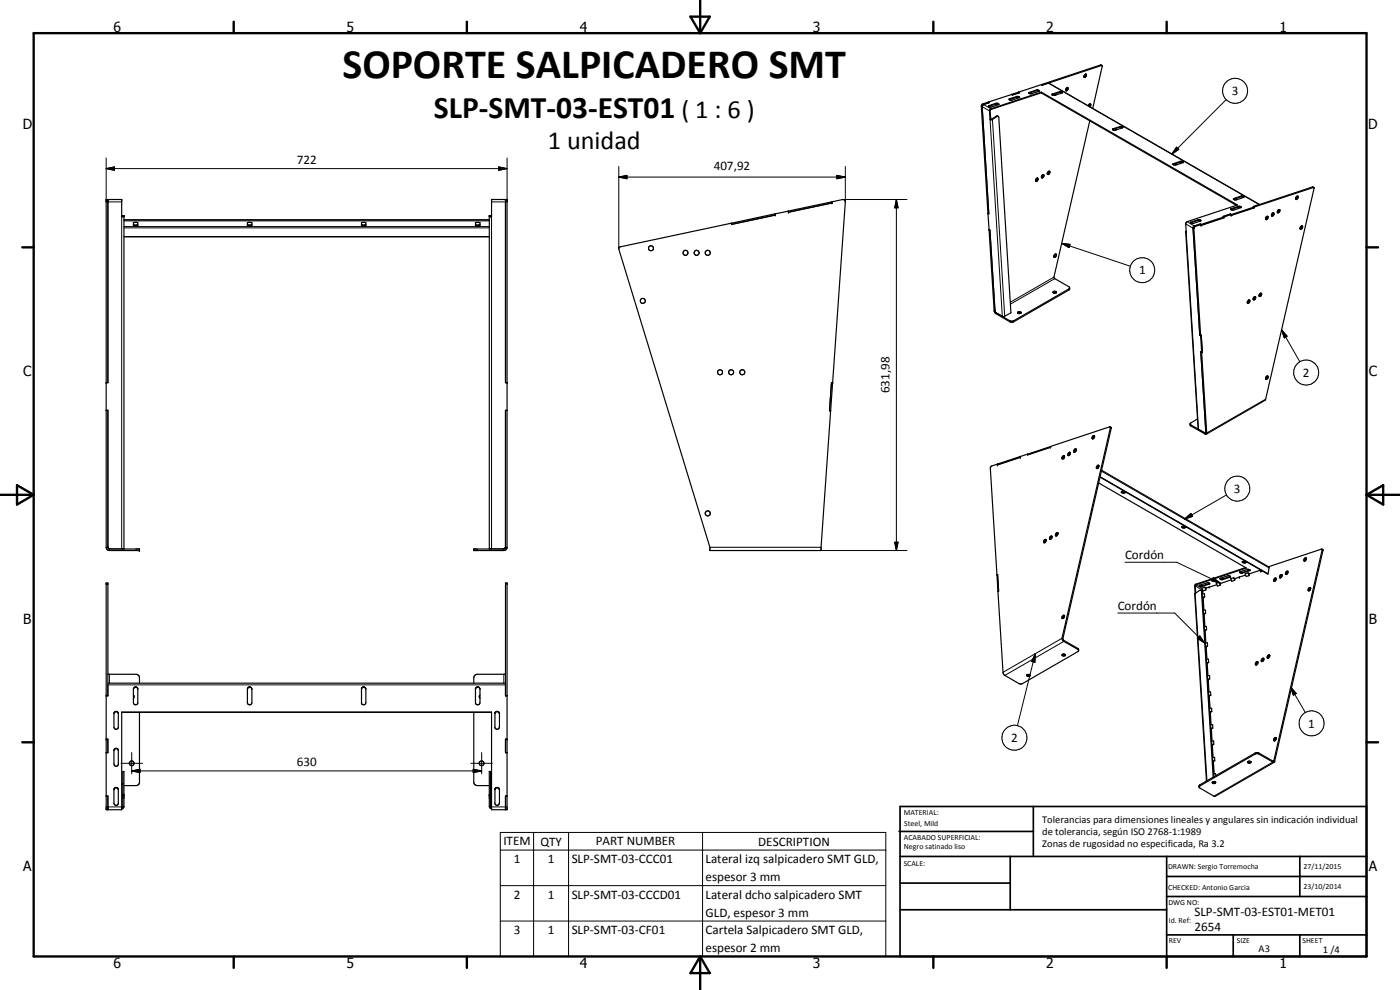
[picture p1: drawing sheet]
<svg xmlns="http://www.w3.org/2000/svg" width="420mm" height="297mm" viewBox="0 0 420 297" stroke-linecap="round" stroke-linejoin="round" font-family="sans-serif">
<g fill="none" stroke="#000" stroke-width=".35">
<path d="M330.7 19.6l-17.8 5.9M330.7 19.6l.1 .2-2.9 12.7M330.7 19.7l-.3-.2-24.7 8.1M296.7 30.6l.2 .2-1.8 .6-.3 .6 1.9 32.1-.2-.1M296.7 30.6l-1.9 .6-.3 .5 2 32.3M296.7 31.7l2.2-.7h.6l.3 .3-2.3 .8-.8-.1zM297.1 35.9h.7l1.6-1 .4 .3 3.6 58.7-2.3 1.1-2.2-1.2M297.3 35.7l-.2 .2M299.6 34.9l-.5-.1-1.5 1-.3-.1M299.7 31.4l-.5-.2-2.5 .8M302.8 29.8l2.5-.9 .7 .3-2.4 .9zM303.6 28.3l.2 .2"/>
<path d="M303.6 28.3v.1M303.6 28.4l.2 .1M303.6 28.4l-6.9 2.2M305.7 27.6l.3 .2-2.2 .7M305.7 27.6l-2.1 .7M305.9 29.3l-.6-.2-2.4 .8M308.7 27.8l2.5-.8 .7 .2-.2 .2-2.3 .8zM311.8 27.4l-.7-.2-2.3 .7M312.5 27.9l-15.2 5v2.8M312.5 27.9l58.6 33.7M312.5 27.6l58.9 33.9-15.1 5-.5 .6 .2 2.7-.1-.2M312.5 27.6l-15.2 5.1-.3 .6 .1 2.6"/>
<path d="M312.5 27.6v.3M312.6 25.4l.3 .1M312.9 25.5l1.9-.6 63.2 36.4M315.8 28.2l2.2-.7 .8 .2-2.2 .9h-.7zM316.4 28.2l.5 .3M316.6 28.4l-.3 .2M316.8 28.4v.2M318.8 27.9l-.7-.2-2.3 .7M320.3 26.2l-.1 .6-.4 .3M320.3 26.2l-.4 .5-.1 .4M320.3 26.2h.1a.61 .61 0 0 1 .1 .7 .61 .61 0 0 1-.6 .3l-.1-.1M325.8 22.2l-.1 .6-.4 .3"/>
<path d="M325.8 22.2l-.4 .4-.1 .5M325.8 22.2a.5 .5 0 0 1 .2 .7 .5 .5 0 0 1-.7 .2M327.1 36.2l-10.8 46.9 .3 .5 4.2 2.5 .2 .7-17 9.8h-.7l-4.4-2.5-.4-.4-.1-.5M327.1 31.2l-.3 .7M327.1 31.2l-.5 .5M327.1 31.2a.47 .47 0 0 1 .3 .4 .47 .47 0 0 1-.3 .4M334.5 38.7l.6 .2M336.9 38.4l-.8-.3-2.2 .8M337 38.3l-2.4 .8-.6-.2M337 38.3v-.2l-.7-.2-2.3 .8v.2M32.4 59.9v54.9h-.5M151.7 59.9v54.9h.5"/>
<path d="M310.9 53.7l.5-.3a.61 .61 0 0 1 0 .7 .61 .61 0 0 1-.6 .3zM311.3 53.4l-.2 .6-.3 .3M313 52.4a.49 .49 0 0 1 .2 .7 .49 .49 0 0 1-.7 .2M313 52.4l-.3 .3-.2 .6M313 52.4v.4l-.5 .5M314.6 51.5l.3-.1a.55 .55 0 0 1 .1 .6 .55 .55 0 0 1-.7 .2zM314.8 51.4l-.1 .6-.4 .2M352.7 49.1l.5 .3M355.1 48.8l-.7-.2-2.3 .8M355.1 48.8l-2.2 .7-.8-.1M355.1 48.8l-.1-.4h-.7l-2.1 .7-.1 .3M370.2 59.6l2.4-.8 .7 .3-2.3 .9-.8-.1z"/>
<path d="M370.3 59.8h-.1M370.9 59.6l.4 .3M373.2 59.2h.1M373.2 59.2l-.8-.1-2.1 .7M389.2 58.9l.3-.1a.61 .61 0 0 1 0 .7 .61 .61 0 0 1-.6 .3v-.5zM389.3 58.8l-.1 .6-.3 .3M394.3 56.3l-17.8 5.8M36.5 64.9l.7-.2v100M37.2 64.9h-.7v-5h-4.6v104.3M37.2 71h109.6M37.2 66.3h109.6M37.2 65.9h109.6"/>
<path d="M40 66.8h1.3v1h-1.2zM40 67.4l.6 .2 .7-.2M40 67.7l.1 .1M74.2 66.8h1.4v.9l-1.2 .1zM74.2 67.4l.6 .2 .8-.2M74.2 67.7l.1 .1M108.5 66.8h1.3v1h-1.3zM109.8 67.4l-.5 .2-.8-.2M109.8 67.7v.1M142.7 66.8h1.3v.9l-1.3 .1zM144 67.4l-.5 .2-.8-.2M146.8 64.9h.7v-5h4.7v104.5l-.4 .6-.6 .2h-9v-.5h9"/>
<path d="M147.5 64.9l-.7-.2v100M219.5 67l-33.4 7.1-.4 .3 27.4 89.8v1h33.3l2.9-42.1M219.5 67l.1 .3M219.6 67.3h.1M232.5 64.2l.1 .3M232.5 64.2l-13 2.8M232.5 64.2h.1M232.6 64.2v.4M232.6 64.6l-13 2.7M236.5 63.4l.1 .3M236.5 63.4l-3.9 .8M236.6 63.3v.4"/>
<path d="M236.6 63.3l-.1 .1M249.6 60.6l.1 .3-13.1 2.8M249.6 60.6l-13 2.7M249.6 60.6h.1M249.6 60.6l3.3-.7 .6 .2 .2 .5-3.8 54.2M249.6 60.6l.1 .3M296.5 64l.3 4.9M296.8 68.9l.3 .1 1.5 24.3-.2-.1M296.8 68.9l1.6 24.3M316.8 76.2l-.2 .6-.3 .3M316.8 76.2l-.5 .4v.5M316.8 76.2a.51 .51 0 0 1 .1 .7 .51 .51 0 0 1-.6 .2"/>
<path d="M355.8 69.6l3.8 59.1 2.1 1.3M356 69.3l-.1 .3M357.3 66.7l2.4-.8 .7 .3-2.3 .9-.8-.2zM357.3 66.8h.1M360.3 66.3l-.6-.2-2.3 .7M360.5 67.4l-.3-.2-1.9 .7-.3 .4 2.1 32.3M360.5 67.4l-1.9 .6-.3 .6 2 32.1M367.3 65.3h.1M367.4 65.3l-6.9 2.3v-.2M367.4 65.1v.2M367.4 65.1l-6.9 2.3M369.3 64.2l-2.2 .7 .3 .2"/>
<path d="M369.3 64.2l.2 .2M369.3 64.2v.1M369.4 62.7l2.3-.8 .8 .2-2.3 .9h-.6zM369.4 62.9h.1M369.5 64.4l-2.1 .7M372.4 62.3l-.6-.2-2.3 .8M376.2 62l.2 .1M376.2 62l17.7-5.9 .5 .2-14.6 63.7-17.8 10.3M376.2 62l.3 .1M376.4 62.3l-6.9 2.3v-.2M376.4 62.4l-6.9 2.2v-.2M376.4 62.3v.1"/>
<path d="M376.4 62.1v.2M376.4 62.1l-6.9 2.3M376.5 62.1l-.1 .3M377.9 61.4l-1.7 .6M380.3 64.9a.49 .49 0 0 1 .2 .7 .49 .49 0 0 1-.7 .1M380.3 64.9v.4l-.5 .4M380.3 64.9l-.4 .4-.1 .4M382.1 63.9a.49 .49 0 0 1 .1 .7 .49 .49 0 0 1-.6 .1M382.1 63.9l-.1 .4-.4 .4M382.1 63.9l-.4 .2-.1 .6M383.9 62.9a.49 .49 0 0 1 .1 .6 .49 .49 0 0 1-.6 .2M383.9 62.9l-.5 .8"/>
<path d="M383.9 62.9l-.5 .3v.5M390.3 68l.5-.2a.61 .61 0 0 1 0 .6 .61 .61 0 0 1-.6 .3zM390.6 67.8l-.1 .6-.3 .2M298.6 93.3l.3 .5M298.6 93.4l.3 .4M305.5 93.6h.8a.38 .38 0 0 1 0 .5 .38 .38 0 0 1-.6 0l-.2-.2zM305.5 94l.3-.2 .6 .2M316 87.6l.5-.2 .5 .1a.49 .49 0 0 1-.4 .5 .49 .49 0 0 1-.6-.4zM316.1 87.8l.4-.1 .5 .1M321 86.5l-16.8 9.8h-1.1l-4.2-2.5M374.8 90l.3 .2-.2 .6-.3 .2-.3-.1M374.8 90l-.4 .4-.1 .5"/>
<path d="M374.8 90v.5l-.5 .3M376.6 89l-.1 .6-.4 .2M376.6 89l-.5 .8M376.6 89a.49 .49 0 0 1 .2 .7 .49 .49 0 0 1-.7 .1M378.4 88a.49 .49 0 0 1 .1 .7 .49 .49 0 0 1-.6 .1M378.4 88l-.5 .4v.4M378.4 88l-.2 .6-.3 .2M249.5 114.8l-.5 8.3h.3M249.5 114.8h.4M249.5 114.8h.1M249.9 114.8l-.6 8.3M360.1 100.6l.2 .1"/>
<path d="M360.3 100.7l.2-.1 .3 4.9-.2 .1M360.3 100.7l.3 4.9M360.6 105.6l-.2-.1 1.5 24.3M360.6 105.7l1.6 24.2M380.3 112.8l-.1 .6-.4 .3M380.3 112.8l-.3 .3-.2 .6M380.3 112.8h.1a.61 .61 0 0 1 .1 .7 .61 .61 0 0 1-.6 .3l-.1-.1M31.9 123.1h.5v41.1l.4 .5M152.2 123.1h-.5v41.1M249.3 123.1h.1M299.4 139.2l-1.9 .7-.3 .5 2 32.2M306.2 137.2l-6.9 2.3 .1-.3"/>
<path d="M306.3 136.9l-.1 .3M306.3 136.9l-6.9 2.3M308.4 136.3v.2M308.4 136.3h.1M308.4 136.3l-2.1 .6M308.4 136.3v.1M315.3 134l-6.9 2.5M315.3 133.9v.3M319 137.5v.2M319.3 136.9l.2 .1M319.4 137.4l-.4 .1M319.4 136.9l.1 .3"/>
<path d="M319.4 136.9l-.4 .6M319.5 136.9l-.2-.2a.55 .55 0 0 0-.6 .4 .55 .55 0 0 0 .3 .6M319.5 137.2h-.4M319.5 137.2l-.5 .5M321.2 135.8l-.4 .5-.1 .4M321.2 135.8a.48 .48 0 0 0-.6 .2 .48 .48 0 0 0 .1 .7M321.2 135.8l-.1 .6-.4 .3M323 134.8l-.1 .6-.4 .3M323 134.8a.5 .5 0 0 0-.6 .2 .5 .5 0 0 0 .1 .7M323 134.8l-.5 .9M328.5 130.8a.51 .51 0 0 0-.7 .2 .51 .51 0 0 0 .2 .7M328.5 130.8v.4l-.5 .5"/>
<path d="M328.5 130.8l-.4 .3-.1 .6M329.8 139.7l-.2 .8M329.8 139.7l-.5 .5v.4M329.8 139.7l-.1-.1a.62 .62 0 0 0-.6 .3 .62 .62 0 0 0 .1 .7h.1M333.1 128.1l.1 .3-14.5 63.1M333.1 128.1l-24.7 8.2M333.2 128.1l.3 .3-14.5 63.3M357.2 127.2l.2 .3 4.4 2.5M357.2 127.2l.2 .6 4.6 2.5M359.4 125.7l-2.2 1.5M361.9 129.8l-.1 .1M361.9 129.7v.1"/>
<path d="M361.9 129.8l.3 .1M362.2 129.9l-.2 .4M317.5 159.9a.51 .51 0 0 0-.7 .2 .51 .51 0 0 0 .2 .7M317.5 159.9l-.1 .5-.4 .4M317.5 159.9l-.4 .3-.1 .6M329.3 140.4l.2 .1M329.6 140.5l-.3 .1M329.7 144.9l44.3 25.5-15.1 5.1-.2 .2 .1 2.3M330.1 143.2l50.5 29M330.1 143l50.5 29.2M330.6 141.1l50.2 29-.2 2.1M336.6 147.5l.5 .2 .6-.1"/>
<path d="M336.7 147.5l-.2 .1 .1 .2 .5 .2 .9-.3M337.3 147.3l-.6 .2M354.7 158l.4 .2 .8-.1M355.4 157.8l-.7 .4 .3 .2 1.1-.2M31.9 164.2l.3 .8 .6 .2h9.1v-.5h-9.1M32.4 164v.2h-.5M32.4 164.3l.4 .4M37.2 164.6l-.1 .1M146.8 164.6l.2 .1M151.7 164.2h.5M151.7 164l-.5 .7M151.7 164.2l-.5 .5"/>
<path d="M299.2 172.6l.3 4.9M299.2 172.6l.2-.2 .3 4.9M299.2 172.6h.1M299.4 172.4v.1M299.4 172.4l.3 4.9M299.4 172.4l-.2 .2M299.5 177.5h.1M299.5 177.5l1.5 24.2 .4 .9 4.4 2.5 .7 .1 17.2-10M299.7 177.3h.1M299.7 177.3l-.2 .2M314 162l-.2 .6-.3 .3M314 162a.51 .51 0 0 0-.7 .2 .51 .51 0 0 0 .2 .7"/>
<path d="M314 162l-.5 .4v.5M315.8 161l-.1 .4-.5 .4M315.8 161l-.5 .4-.1 .4M315.8 161a.51 .51 0 0 0-.7 .1 .51 .51 0 0 0 .1 .7M358.7 178.1l1.3-.9 .7 .1 3.6 55.8M358.7 178.1l3.4 56.3M359.9 175.6l2.5-.8 .6 .2v.2l-2.4 .8-.5-.1zM360.5 177.2l3.6 56M360.8 178.2l.7-.1v1M360.9 179.1h.6M360.9 179.3l.2 .1M360.9 177.1l.1 1.1"/>
<path d="M360.9 177v.1M361.1 179.4l.2 3.6M361.5 179.1l-.4 .3M361.6 176.2l.3 .8M361.6 176.2l.4 .2M361.6 176.2l-.9 .3 .3 .8 .9-.3M362 176.4l-.1 .6M362.9 176.1v.1M362.9 176.1l-.9 .3M363 175l-2.2 .8-.8-.2M365.2 175.4l-2.3 .8M365.9 174.8l-.9 .2 .4 .9 .8-.3"/>
<path d="M365.9 174.8l.3 .8M365.9 174.8l.4 .2M366.2 173.6l2.3-.8h.4l.4 .3-2.5 .8h-.5zM366.3 175l-.1 .6M369.3 173l-2.4 .7-.7-.2M369.5 174l-3.2 1M370.2 173.4l.3 .7M370.2 173.4l.5 .2M370.2 173.4l-.9 .2 .4 .8 .8-.3M370.7 173.6l-.2 .5M372 171.7l2.3-.9 .9 .3-2.5 .9zM372.9 168.5v.3l.5 .1 .9-.2"/>
<path d="M372.9 168.5l.5 .2 .6-.2M373.6 168.3l-.7 .2M373.8 170.3l-15 5-.2 .5 .1 2.3M373.8 172.6l-3.1 1M374.6 171.9l.3 .8M374.6 171.9l.4 .2-.1 .6M374.6 171.9l-.9 .3 .3 .8 .9-.3M375.1 171l-2.2 .7-.7-.1M378 170.9l.3 .7 .6-.2M378.2 171.1l-3.2 1.1M380.7 170.1l16.1-5.3-14.5 63.4M383 173.6l-.1-.2a.56 .56 0 0 0-.6 .4 .56 .56 0 0 0 .2 .6"/>
<path d="M383 173.6l-.3 .2-.2 .6M383 173.6l-.1 .6-.4 .2M384.2 172.5l.2-.1a.5 .5 0 0 1 .3 .6 .5 .5 0 0 1-.5 .4l-.2-.4zM384.8 172.6l-.5 .4v.4M386.5 171.5l-.1-.1a.64 .64 0 0 0-.5 1h.1M386.5 171.5l-.1 .6-.4 .3M386.5 171.5l-.5 .9M391.7 167.4l.1-.1a.49 .49 0 0 1 .1 .7 .49 .49 0 0 1-.6 .2zM392 167.5l-.3 .3-.1 .6M392.7 176.5l.3-.2a.49 .49 0 0 1 .4 .6 .49 .49 0 0 1-.6 .4l-.2-.1zM393.3 176.4l-.4 .4-.1 .5M396.7 164.8l.4 .3-14.5 63.2"/>
<path d="M318.7 191.5l.6 .9 4.2 2.5 .2 .3M318.7 191.5l.3 .2M318.8 196.4a.46 .46 0 0 1 .5-.2 .46 .46 0 0 1 .3 .6h-.5l-.3-.1zM318.8 196.4h.9M319 191.7l.3 .5 4.2 2.4 .2 .6M319.5 184.7l-.4 .3-.1 .6M319.5 184.7l-.2 .6-.3 .3M319.5 184.7a.49 .49 0 0 0-.7 .2 .49 .49 0 0 0 .2 .7M361.1 183h.7v1M361.2 184.2l.2 .1M361.4 184.3l.2 3.7M361.4 188h.7v.9"/>
<path d="M361.5 189.1l.2 .1M361.7 189.2l.2 3.7M361.7 192.9h.7v.9M361.8 194.1h.2M361.8 184l-.6 .1M361.8 184l-.4 .3M362 194.1l.2 3.7M362 197.8h.7v1M362.1 188.9l-.6 .1M362.1 188.9l-.4 .3M362.1 198.9l.2 .2M362.3 199.1l.2 3.6"/>
<path d="M362.4 193.8l-.6 .1M362.4 193.8l-.4 .3M362.7 198.8h-.6M362.7 198.8l-.4 .3M376.9 198.8l.4-.3 .2 .2v.4l-.4 .4-.3-.1zM377.5 198.7l-.3 .2-.2 .6M379.3 197.7v-.2a.62 .62 0 0 0-.7 .3 .62 .62 0 0 0 .1 .7h.1M379.3 197.7v.4l-.5 .4M379.3 197.7l-.4 .2-.1 .6M381.1 196.6l-.4 .3-.1 .6M381.1 196.6l-.1-.1a.62 .62 0 0 0-.6 .3 .62 .62 0 0 0 0 .7h.2M381.1 196.6l-.2 .6-.3 .3"/>
<path d="M31.9 208.8h.5v-33.9h-.5v68.1h4.6v-29.3h111v29.3h4.7v-68.1h-.5v33.9h.5M31.9 208.7h.5M32.4 202.3l8.7 .1 .8 .7v1.9M32.4 205h119.3M34.3 213.7l-.1 .5M34.3 213.8l.4-.4 .7 .4M34.3 213.8l-.1 .2M34.4 213.7h.9M35.4 213.7l.1 4.7a.67 .67 0 0 1-.7 .4 .67 .67 0 0 1-.6-.6v-4.1M35.4 213.8l.1 .2M36.5 213.7h111M40 208.5l.2 .5-.2 .5"/>
<path d="M40.3 206.2h.7l.3 .3v4.5a.67 .67 0 0 1-.7 .5 .67 .67 0 0 1-.6-.7v-4zM41.3 206.6a.67 .67 0 0 0-.7-.4 .67 .67 0 0 0-.6 .6M41.9 213.7v21.2l-.8 .8h-3.9M74.2 206.8v4a.68 .68 0 0 0 .7 .7 .68 .68 0 0 0 .7-.7v-4M74.2 206.8a.68 .68 0 0 1 .7-.7 .68 .68 0 0 1 .7 .7M74.2 206.8a.68 .68 0 0 1 .7-.6 .68 .68 0 0 1 .7 .6M108.5 206.6a.67 .67 0 0 1 .7-.4 .67 .67 0 0 1 .6 .6M108.7 206.2a.67 .67 0 0 1 .7 0 .67 .67 0 0 1 .4 .6v4a.67 .67 0 0 1-.6 .7 .67 .67 0 0 1-.7-.5v-4.5zM142.2 213.7v21.2l.2 .4 .5 .4h3.9M142.7 206.6a.7 .7 0 0 1 .7-.4 .7 .7 0 0 1 .6 .6M142.9 206.2a.7 .7 0 0 1 .7-.1 .7 .7 0 0 1 .4 .7v4a.7 .7 0 0 1-.6 .7 .7 .7 0 0 1-.7-.5v-4.5zM144 208.5l-.2 .3 .2 .7"/>
<path d="M148.6 213.7l-.1 4.7a.7 .7 0 0 0 .8 .4 .7 .7 0 0 0 .6-.6l-.1-4.5M148.6 213.8l.5-.4 .7 .4M148.6 213.8l-.1 .2M148.7 213.7h.9M149.8 213.8l.1 .4M151.7 202.3l-8.8 .1-.5 .3-.2 .4v1.9M151.7 208.7h.5M308.2 202.5l.4 .1 .5-.1M308.3 202.4h.6l.2 .2a.53 .53 0 0 1-.5 .4 .53 .53 0 0 1-.5-.4zM362.4 202.7h.6v1M362.4 203.7h.6M362.4 203.8l.2 .2"/>
<path d="M362.6 204l.2 3.6M362.7 207.6h.6l.1 1M362.7 208.8l.2 .1M362.9 209.1l.3 3.4M362.9 208.9v.2M362.9 209.1h.1M363 212.6l.6-.1 .1 1M363 213.7l.3 .1M363 203.7l-.4 .3M363.3 213.8l.2 3.7M363.3 217.5l.6-.1 .1 1M363.3 218.4h.7"/>
<path d="M363.3 218.6l.2 .1M363.4 208.6h-.7M363.4 208.6l-.5 .3M363.5 218.7l.3 3.7M363.7 213.5h-.7M363.7 213.5l-.4 .3M364 218.4l-.5 .3M31.9 221.8h.5v4h-.5M31.9 238.8h.5v4.2M31.9 238.9h.5M34.2 225v.2M34.3 224.8l-.1 .2"/>
<path d="M34.4 236.5l.9-.1 .2 .3v4.5a.67 .67 0 0 1-.7 .4 .67 .67 0 0 1-.6-.6l.1-4.4M34.7 224.5l-.5 .5M34.7 224.5h.3M34.7 224.6l-.3 .1M35 224.5l.5 .5M35 224.6l.5 .4M35.5 225v4.4a.66 .66 0 0 1-.7 .5 .66 .66 0 0 1-.6-.7v-4M35.5 236.8l-.8-.5-.3 .1-.2 .6M36.9 235.1l-.4 .2M147.2 235.1l.3 .2M148.7 236.5l.9-.1 .3 .5v4.1a.7 .7 0 0 1-.6 .6 .7 .7 0 0 1-.8-.4l.1-4.6M149.5 236.3l-.8 .1-.2 .4"/>
<path d="M149.5 236.4l.4 .6M151.7 238.9h.5M152.2 221.8h-.5v4h.5M152.2 238.8h-.5v4.2M363.5 222.4l.7-.1 .1 1M363.6 223.5l.2 .1M363.8 234.7l.3-.2a.39 .39 0 0 1 .5 0 .39 .39 0 0 1 0 .5l-.6 .1zM363.8 223.6l.3 3.7M363.9 234.7l.7 .1M363.9 227.3l.6-.1 .1 1.1M363.9 228.3h.7M363.9 228.4l.2 .1"/>
<path d="M364.1 228.5l.3 3.7M364.2 234.5v.3M364.2 232.2h.6l.1 .5M364.3 223.3l-.7 .1M364.3 223.3l-.5 .3M364.3 234.5l.1 .3M364.5 234.5l.1 .3M364.6 228.3l-.5 .2M364.8 234.7l-.2 .1M374.4 228.6l.8-.2 .2 .3-.6 .3-.3-.1zM374.5 228.5l.4 .2 .5-.2M382.3 228.2l-.3 .1-4.4-2.5h-.7l-16.8 9.7-.2 .7 4.8 2.7 17.7-10.2"/>
<path d="M382.3 228.2l.3 .1M382.4 228.7l-4.8-2.6h-.7l-17 9.9M382.6 228.3l-.2 .4M383 221.4l-.1-.1a.56 .56 0 0 0-.6 .4 .56 .56 0 0 0 .2 .6M383 221.4l-.1 .6-.4 .3M383 221.4l-.4 .5-.1 .4M36.5 242.3l.4-.2v-10.6h.3v10.5l-.2 .4-.5 .2M147.5 242.3l-.3-.2v-10.6h-.4v10.5l.3 .4 .4 .2"/>
<circle cx="195.4" cy="74.5" r=".74"/>
<circle cx="205.7" cy="75.8" r=".75"/>
<circle cx="209.1" cy="75.9" r=".75"/>
<circle cx="212.4" cy="75.9" r=".77"/>
<circle cx="192.9" cy="90.3" r=".75"/>
<circle cx="216.1" cy="111.7" r=".75"/>
<circle cx="219.4" cy="111.7" r=".74"/>
<circle cx="222.8" cy="111.7" r=".75"/>
<circle cx="212.4" cy="154" r=".77"/>
<circle cx="39.5" cy="229" r=".7"/>
<circle cx="144.5" cy="229" r=".71"/>
</g>
<g fill="#000">
<circle cx="296.7" cy="30.6" r=".18"/>
<circle cx="305.7" cy="27.6" r=".18"/>
<circle cx="312.6" cy="25.4" r=".18"/>
<circle cx="36.9" cy="64.9" r=".18"/>
<circle cx="36.9" cy="64.7" r=".18"/>
<circle cx="37.2" cy="64.7" r=".18"/>
<circle cx="146.8" cy="64.7" r=".18"/>
<circle cx="147.2" cy="64.7" r=".18"/>
<circle cx="147.2" cy="64.9" r=".18"/>
<circle cx="232.6" cy="64.5" r=".18"/>
<circle cx="236.6" cy="63.7" r=".18"/>
<circle cx="249.7" cy="60.9" r=".18"/>
<circle cx="296.5" cy="64" r=".18"/>
<circle cx="296.8" cy="68.9" r=".18"/>
<circle cx="360.2" cy="67.2" r=".18"/>
<circle cx="360.5" cy="67.6" r=".18"/>
<circle cx="367.1" cy="64.9" r=".18"/>
<circle cx="369.5" cy="64.6" r=".18"/>
<circle cx="376.2" cy="62" r=".18"/>
<circle cx="31.9" cy="114.8" r=".18"/>
<circle cx="152.2" cy="114.8" r=".18"/>
<circle cx="249.9" cy="114.8" r=".18"/>
<circle cx="360.4" cy="105.5" r=".18"/>
<circle cx="360.5" cy="100.6" r=".18"/>
<circle cx="360.8" cy="105.5" r=".18"/>
<circle cx="249" cy="123.1" r=".18"/>
<circle cx="299.3" cy="139.5" r=".18"/>
<circle cx="299.4" cy="139.2" r=".18"/>
<circle cx="306.2" cy="137.2" r=".18"/>
<circle cx="306.3" cy="136.9" r=".18"/>
<circle cx="315.3" cy="134.2" r=".18"/>
<circle cx="41.9" cy="165.2" r=".18"/>
<circle cx="41.9" cy="164.7" r=".18"/>
<circle cx="362.9" cy="176.1" r=".18"/>
<circle cx="371.9" cy="173.1" r=".18"/>
<circle cx="363.3" cy="214" r=".18"/>
<circle cx="31.9" cy="221.8" r=".18"/>
<circle cx="36.9" cy="238.4" r=".18"/>
<circle cx="37.2" cy="238.4" r=".18"/>
<circle cx="146.8" cy="238.4" r=".18"/>
<circle cx="147.2" cy="238.4" r=".18"/>
<circle cx="152.2" cy="221.8" r=".18"/>
</g>
<g fill="none" stroke="#000" stroke-width=".3">
<path d="M330.4 19.5l.2 .1M294.5 31.9l2.5 1.4 .1-.1M294.9 31.2l2.5 1.4v.3M296.7 31.7v.2M297.1 35.9l3.7 59M297.6 35.7l.2 .2 3.7 59M298.9 31v.2M299 34.9l.2 .1M303 29.6v.3M305.1 29v.2M308.9 27.7l-.1 .2M311.1 27l-.1 .2"/>
<path d="M314.6 24.9l63.3 36.5M315.9 28.2l-.1 .2M318 27.5v.2M334 38.7v.2M336.2 38l-.1 .1M368 29.9l-16.3 16.4M31.9 50.6l2.5-.5v1zM31.9 47.4v13.2h4.6M31.9 50.6h120.3M149.7 50.1l2.5 .5-2.5 .5zM152.2 47.4v13.2h-4.7M185.7 53.1l2.5-.5v1z"/>
<path d="M185.7 53.1h68M185.7 50v24.5M251.2 52.6l2.5 .5-2.5 .5zM253 59.9h19.2M253.7 50v10.5M269 59.9l.5 2.5h-1zM269 59.9v105.3M352.2 49.1l-.1 .2M353.1 44.2l.7 .6-2.1 1.5zM354.3 48.4v.2M370.3 59.6v.2M372.4 58.8v.3"/>
<path d="M393.9 56.1l.3 .2M36.5 64.9v99.8M36.9 64.7h.3M36.9 64.9h.3M37.2 68.4h109.6M37.2 68h109.6M146.8 64.7h.4M146.8 64.9h.4M147.5 64.9v99.8M318.6 73l2.5 .3-.3 1zM318.6 73l20.6 6.9M355.8 67.2l2.5 1.4"/>
<path d="M356 69.8l3.7 59M356.3 66.5l2.4 1.4M357.4 66.6v.2M359.6 65.9l-.1 .2M369.5 62.6v.3M371.7 61.9l-.1 .2M298.6 93.3h.1M298.9 93.8v.3M303.1 96.3v.3M304.2 96.3v.3M316.3 83.1l-13.1 7.6M316.6 83.6l-13.4 7.7"/>
<path d="M320.8 86.7v.3M384.6 99l1.7 1.9-.9 .5zM384.6 99l5.5 9.5M379.8 119.8l-17.6 10.1M319.3 137.2l-.1 .3M321.1 135.9l.2 .1M333.2 128.4l.3 .1M357.4 127.5v.3M361.6 129.9h.1M361.6 129.9v.3M330.5 141.4l50.4 29M337.4 147.7v.3"/>
<path d="M355.5 155.7l1.9-1.6 .5 .8zM355.5 158.2v.2M368.1 148.5l-12.6 7.2M31.9 175.3h.5M32.8 164.7v.5M40.8 164.7v.5M143.2 164.7v.5M151.2 164.7v.5M151.7 175.3h.5M213.1 164.2h33.3M246.4 165.2h25.8M268.5 162.7h1l-.5 2.5z"/>
<path d="M337.6 168.7h15.5l13 6.2M358.6 175.9l.1-.1 2.2 1.3M358.7 178.1l3.5 56.2M359 175.3l-.1 .2 1.8 1M360.6 177.4l.2 .1M360.8 175.8v.2M363 175l-.1 .3M364.1 173.4l2 1.5-2.4-.6zM367 173.7v.2M369.2 173l-.1 .2M372.9 171.7v.3M373.7 168.7v.2"/>
<path d="M375.1 171v.2M396.8 165l.2 .2M310.7 196.1l-.1 2.6-1-.2zM310.7 196.1l-5.4 21.6M318.7 191.5l-17.7 10.2M319.3 192.2v.2l-17.7 10.2M323.5 194.6v.3M335.4 183.9h17.1l9 9M359.4 191.5l.7-.7 1.4 2.1zM32.4 205.5h119.3M32.8 202.3v2.7M151.2 202.3v2.7"/>
<path d="M387.3 206.2l1.7 1.9-.9 .5zM387.3 206.2l4.4 7.6M36.3 229h6.4M36.9 239.5h.3M36.9 238.4h.3M39.5 231.3l2.5-.5v1zM39.5 225.8v6.4M39.5 231.3h105.1M141.3 229h6.4M142 230.8l2.6 .5-2.6 .5zM144.6 225.8v6.4M146.8 239.5h.4"/>
<path d="M146.8 238.4h.4M360.1 235.5v.3M376.7 225.9v.3M377.8 225.9v.3M382.3 228.2l-.3 .1v.3l-17.7 10.3M31.9 242.1h4.6M36.9 242h.3M146.8 242h.4M147.5 242.1h4.7M150.1 249.8h115.7v37.2h-115.7zM150.1 255.1h115.7M160.1 249.8v37.2"/>
<path d="M170.6 249.8v37.2M210.9 249.8v37.2M150.1 265.7h115.7M150.1 276.4h115.7"/>
<circle cx="370.7" cy="27.2" r="3.7"/>
<circle cx="342.8" cy="81" r="3.8"/>
<circle cx="392" cy="111.8" r="3.8"/>
<circle cx="371.3" cy="146.6" r="3.8"/>
<circle cx="393.6" cy="217" r="3.7"/>
<circle cx="304.5" cy="221.4" r="3.7"/>
</g>
<g fill="none" stroke="#000" stroke-width=".71">
<path d="M10.1 9.9h400v277.1h-400zM70.1 6.5v3.4M140.1 6.5v3.4M207.2 5h5.8l-2.9 4.9zM210.1 0v9.9M280.1 6.5v3.4M350.1 6.5v3.4M6.7 74.2h3.4M410.1 74.2h3.5M.1 148.5h10M5.1 145.6l5 2.9-5 2.9zM410.1 148.5h10"/>
<path d="M410.1 148.5l5-2.9v5.8zM6.7 222.7h3.4M410.1 222.7h3.5M70.1 287v3.4M140.1 287v3.4M210.1 287v10M210.1 287l2.9 5h-5.8zM280.1 287v3.4M350.1 287v3.4"/>
</g>
<g fill="none" stroke="#000" stroke-width=".51">
<path d="M269.8 249.5h40.3M270.1 242h140v45h-140zM270.1 257h140M303.2 257v16M310.1 242v15M350.1 257v30M390.1 257v12M270.1 265h33.1M270.1 273h80M350.1 269h60M350.1 263h60M350.1 280.5h60"/>
<path d="M370.1 280.5v6.5M390.1 280.5v6.5"/>
</g>
<g fill="#000">
<path d="M31.9 50.6l2.5-.5v1zM149.7 50.1l2.5 .5-2.5 .5zM185.7 53.1l2.5-.5v1zM251.2 52.6l2.5 .5-2.5 .5zM353.1 44.2l.7 .6-2.1 1.5zM269 59.9l.5 2.5h-1zM318.6 73l2.5 .3-.3 1zM384.6 99l1.7 1.9-.9 .5zM355.5 155.7l1.9-1.6 .5 .8zM268.5 162.7h1l-.5 2.5zM364.1 173.4l2 1.5-2.4-.6zM310.7 196.1l-.1 2.6-1-.2z"/>
<path d="M359.4 191.5l.7-.7 1.4 2.1zM387.3 206.2l1.7 1.9-.9 .5zM39.5 231.3l2.5-.5v1zM142 230.8l2.6 .5-2.6 .5z"/>
</g>
<text font-size="12.6" x="102.8" y="23.5">SOPORTE SALPICADERO SMT</text>
<text font-size="9.4" x="130.2" y="35.3">SLP-SMT-03-EST01</text>
<g font-size="7.9">
<text x="204.5" y="35.3">( 1 : 6 )</text>
<text x="164.4" y="44.8">1 unidad</text>
</g>
<g font-size="4.2">
<text x="34" y="9.6">6</text>
<text x="104" y="9.6">5</text>
<text x="174" y="9.6">4</text>
<text x="244" y="9.6">3</text>
<text x="314" y="9.6">2</text>
<text x="384" y="9.6">1</text>
<text x="6.8" y="38.7">D</text>
<text x="410.6" y="38.7">D</text>
<text x="7" y="112.9">C</text>
<text x="410.8" y="112.9">C</text>
<text x="7" y="187.1">B</text>
<text x="410.8" y="187.1">B</text>
<text x="7" y="261.4">A</text>
<text x="410.8" y="261.4">A</text>
<text x="34" y="290.4">6</text>
<text x="104" y="290.4">5</text>
<text x="174" y="290.4">4</text>
<text x="244" y="290.4">3</text>
<text x="314" y="290.4">2</text>
<text x="384" y="290.4">1</text>
</g>
<g font-size="3.9">
<text x="369.7" y="28.5">3</text>
<text x="89.1" y="49.1">722</text>
<text x="214.2" y="51.1">407,92</text>
<text x="341.8" y="82.3">1</text>
<text x="391" y="113.1">2</text>
<text x="266.9" y="118" transform="rotate(-90 266.9 118)">631,98</text>
<text x="370.3" y="147.9">3</text>
<text x="337.6" y="167.6">Cordón</text>
<text x="335.4" y="182.9">Cordón</text>
<text x="392.6" y="218.3">1</text>
<text x="303.5" y="222.6">2</text>
<text x="89.1" y="229.8">630</text>
<text x="151.1" y="253.7">ITEM</text>
<text x="162.2" y="253.7">QTY</text>
<text x="178.8" y="253.7">PART NUMBER</text>
<text x="227.6" y="253.7">DESCRIPTION</text>
<text x="154.2" y="259">1</text>
<text x="164.4" y="259">1</text>
<text x="171.6" y="259">SLP-SMT-03-CCC01</text>
<text x="211.7" y="259.1">Lateral izq salpicadero SMT GLD,</text>
<text x="154.2" y="269.7">2</text>
<text x="164.4" y="269.6">1</text>
<text x="171.6" y="269.7">SLP-SMT-03-CCCD01</text>
<text x="211.7" y="264.4">espesor 3 mm</text>
<text x="211.7" y="269.7">Lateral dcho salpicadero SMT</text>
<text x="211.7" y="275">GLD, espesor 3 mm</text>
<text x="358.5" y="275">SLP-SMT-03-EST01-MET01</text>
<text x="154.2" y="280.3">3</text>
<text x="164.4" y="280.3">1</text>
<text x="171.6" y="280.3">SLP-SMT-03-CF01</text>
<text x="211.7" y="280.3">Cartela Salpicadero SMT GLD,</text>
<text x="358.5" y="279.4">2654</text>
<text x="211.7" y="285.7">espesor 2 mm</text>
</g>
<g font-size="3.1">
<text x="312.7" y="246.8">Tolerancias para dimensiones lineales y angulares sin indicación individual</text>
<text x="312.7" y="250.4">de tolerancia, según ISO 2768-1:1989</text>
<text x="312.7" y="254">Zonas de rugosidad no especificada, Ra 3.2</text>
<text x="377.7" y="285.6">A3</text>
<text x="397" y="285.9">1 /4</text>
</g>
<g font-size="2.4">
<text x="271.2" y="244.4">MATERIAL:</text>
<text x="271.3" y="252">ACABADO SUPERFICIAL:</text>
<text x="271.4" y="247.9">Steel, Mild</text>
<text x="271.3" y="254.6">Negro satinado liso</text>
<text x="271.2" y="259.7">SCALE:</text>
<text x="350.6" y="260.8">DRAWN: Sergio Torremocha</text>
<text x="391.2" y="260.6">27/11/2015</text>
<text x="350.6" y="267">CHECKED: Antonio Garcia</text>
<text x="391.2" y="266.7">23/10/2014</text>
<text x="350.6" y="271.4">DWG NO:</text>
<text x="350.8" y="276.9">Id. Ref:</text>
<text x="350.8" y="282.8">REV</text>
<text x="371.2" y="282.9">SIZE</text>
<text x="390.9" y="282.9">SHEET</text>
</g>
</svg>
